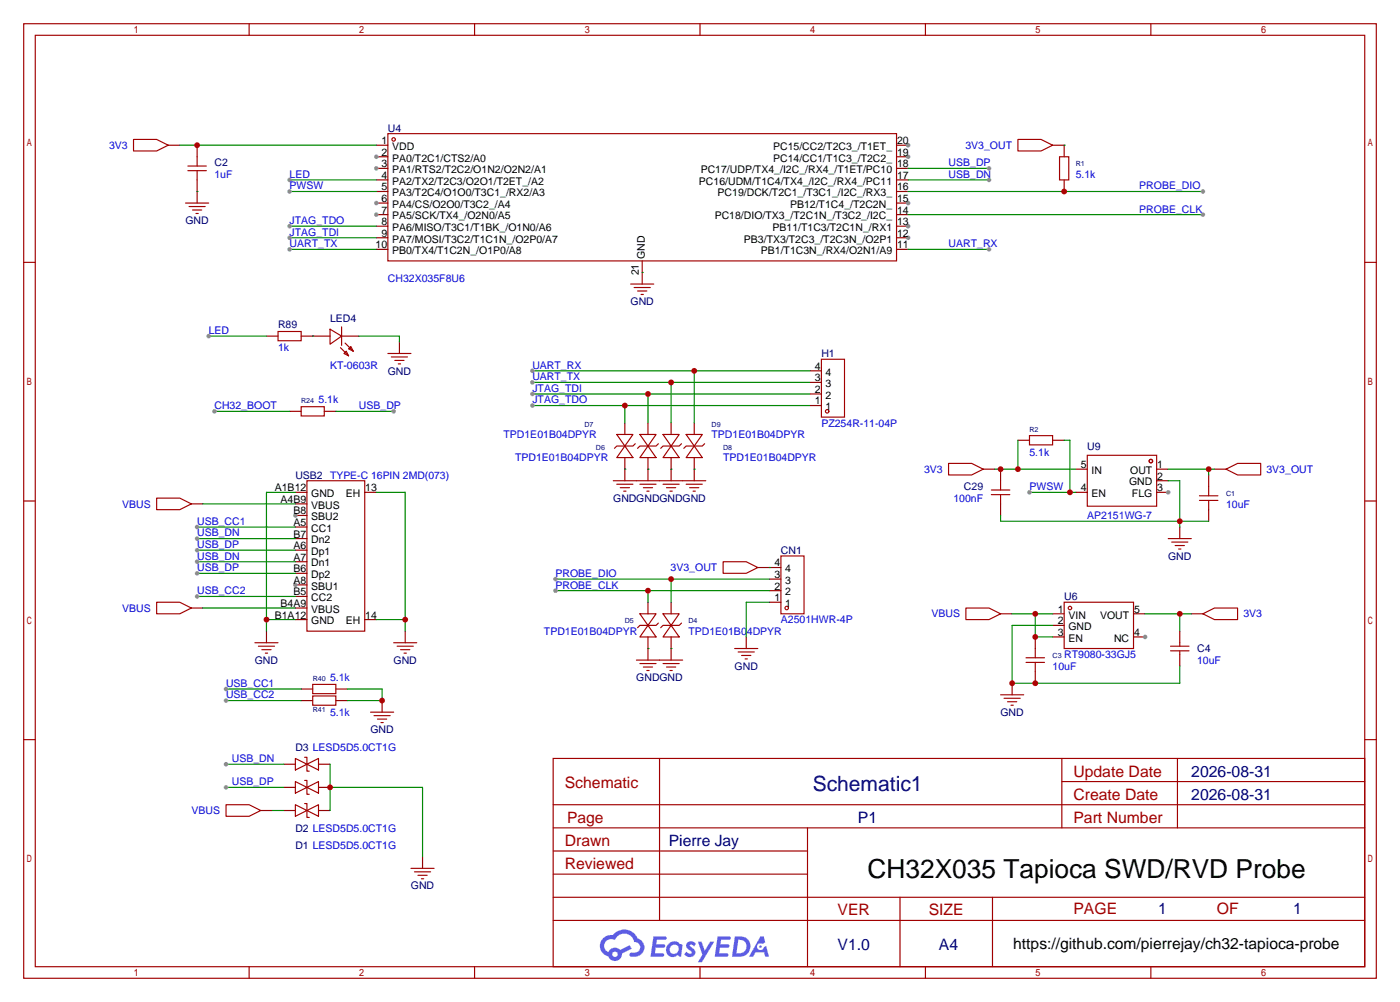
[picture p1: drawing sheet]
<svg xmlns="http://www.w3.org/2000/svg" width="308mm" height="220mm" viewBox="0 0 308 220" stroke-linecap="round" stroke-linejoin="round" font-family="sans-serif">
<g fill="none" stroke="#a10000" stroke-width=".25">
<path d="M5.2 5.2h297.2v209.6h-297.2zM7.7 7.7h292.1v204.5h-292.1zM54.7 5.2v2.5M104.3 5.2v2.5M153.8 5.2v2.5M203.3 5.2v2.5M252.9 5.2v2.5M5.2 57.6h2.5M299.8 57.6h2.6M5.2 110h2.5M299.8 110h2.6M5.2 162.4h2.5"/>
<path d="M121.5 166.5h178.3v45.7h-178.3zM121.5 176.7h178.3M144.9 166.5v35.6M233.3 166.5v15.2M233.3 171.6h66.5M258.7 166.5v15.2M299.8 162.4h2.6M121.5 186.8h55.9M121.5 181.7h178.3M121.5 197h178.3M121.5 191.9h55.9M177.4 181.7v30.5"/>
<path d="M197.7 197v15.2M218.1 197v15.2M54.7 212.2v2.6M104.3 212.2v2.6M121.5 202.1h178.3M153.8 212.2v2.6M203.3 212.2v2.6M252.9 212.2v2.6"/>
</g>
<g fill="#5487ff">
<path d="M151.1 206.9a1.3 1.3 0 0 1 1.8 .3l-.4 .6a.54 .54 0 0 0-.9-.2l.1 .2a1.28 1.28 0 0 1 .8 2 1.53 1.53 0 0 1-2.2-.3l.5-.6 .8 .5a.31 .31 0 0 0 .4-.3 .31 .31 0 0 0-.3-.4 1.12 1.12 0 0 1-.6-1.8z"/>
<path d="M153.3 206.7h.9l.6 2 1.2-2h.9l-2.7 4.5h-.9l1-1.6z"/>
<path d="M143.6 205.5h2.2a.46 .46 0 0 1 .5 .1 .46 .46 0 0 1 .1 .5l-.3 .2h-1.8l-.1 1h1.6a.4 .4 0 0 1 .4 .4 .4 .4 0 0 1-.4 .4h-1.7l-.2 1.2 1.4-.1a.46 .46 0 0 1 .5 .1 .46 .46 0 0 1 .1 .5l-.4 .2h-2.6z"/>
<path d="M157.7 205.5h2.2a.47 .47 0 0 1 .5 .1 .47 .47 0 0 1 .1 .5l-.3 .2h-1.8l-.1 1h1.6a.4 .4 0 0 1 .4 .4 .4 .4 0 0 1-.4 .4h-1.7l-.2 1.1h1.4a.46 .46 0 0 1 .5 .1 .46 .46 0 0 1 .1 .5l-.3 .2h-2.7z"/>
<path d="M167.1 205.6h.7l.3 1.3-.6 .3a.75 .75 0 0 0-1.1 .3 .75 .75 0 0 0 .5 1.1 .75 .75 0 0 0 .9-.7l.5-.3 .7 2.4h-.9l-.2-.9h-1.9l-.5 .9h-1z"/>
<path d="M161.5 205.6l-.7 4.4h1.5a2.27 2.27 0 0 0 2.6-2.3 2.27 2.27 0 0 0-2.7-2.1zM162.2 206.3a1.5 1.5 0 0 1 1.8 1.6 1.5 1.5 0 0 1-1.9 1.3h-.3z"/>
<path d="M146.9 207.2a1.6 1.6 0 0 0-.3 2.3 1.6 1.6 0 0 0 2.3 .2l.8 .3 .3-2.4-.2-.3-.5-.1a1.58 1.58 0 0 0-2.4 0zM147.5 207.7a.98 .98 0 0 1 1.6 .4 .98 .98 0 0 1-1.1 1.3 .94 .94 0 0 1-.9-.7 .94 .94 0 0 1 .4-1z"/>
<path d="M132.5 206a2.37 2.37 0 0 0 1.2 4 1.54 1.54 0 0 0 1.7 1 1.54 1.54 0 0 0 1.2-1.6l2.2-1.1-.5-.8-2 1a1.57 1.57 0 0 0-2.6 .5 1.5 1.5 0 0 1-.8-2.1 1.5 1.5 0 0 1 2.2-.5 2.23 2.23 0 0 1 2.3-1.4 2.23 2.23 0 0 1 2 1.8 1.16 1.16 0 0 1 1.2 1.1 1.16 1.16 0 0 1-1.1 1.2h-.7a.47 .47 0 0 0-.5 .4 .47 .47 0 0 0 .4 .5 2.17 2.17 0 0 0 2.5-.9 2.17 2.17 0 0 0-.3-2.7l-.8-.4a3.2 3.2 0 0 0-5.5-.7l-1.1 .1zM134.5 209.5a.6 .6 0 0 1 1.2 0 .6 .6 0 0 1-1.2 0z"/>
<circle cx="167.1" cy="207.8" r=".28"/>
</g>
<path d="M37 31.9h2.5M82.7 31.9h2.5M82.7 34.4h2.5" fill="none" stroke="#870000" stroke-width=".25"/>
<g fill="none" stroke="#a10000" stroke-width=".25">
<path d="M29.3 30.6h5.1l2.6 1.3-2.6 1.2h-5.1zM85.2 29.3h111.8v28h-111.8z"/>
<circle cx="86.5" cy="30.6" r=".38"/>
</g>
<circle cx="82.7" cy="34.4" r=".51" fill="#999"/>
<path d="M82.7 37h2.5" fill="none" stroke="#870000" stroke-width=".25"/>
<circle cx="82.7" cy="37" r=".51" fill="#999"/>
<path d="M82.7 39.5h2.5M82.7 42h2.5M82.7 44.6h2.5" fill="none" stroke="#870000" stroke-width=".25"/>
<circle cx="82.7" cy="44.6" r=".51" fill="#999"/>
<path d="M82.7 47.1h2.5" fill="none" stroke="#870000" stroke-width=".25"/>
<circle cx="82.7" cy="47.1" r=".51" fill="#999"/>
<path d="M82.7 49.7h2.5M82.7 52.2h2.5M82.7 54.7h2.5M197 52.2h2.5M197 54.7h2.5" fill="none" stroke="#870000" stroke-width=".25"/>
<circle cx="199.5" cy="52.2" r=".51" fill="#999"/>
<path d="M197 49.7h2.5" fill="none" stroke="#870000" stroke-width=".25"/>
<circle cx="199.5" cy="49.7" r=".51" fill="#999"/>
<path d="M197 47.1h2.5M197 44.6h2.5" fill="none" stroke="#870000" stroke-width=".25"/>
<circle cx="199.5" cy="44.6" r=".51" fill="#999"/>
<path d="M197 39.5h2.5M197 37h2.5M197 34.4h2.5M197 42h2.5" fill="none" stroke="#870000" stroke-width=".25"/>
<circle cx="199.5" cy="34.4" r=".51" fill="#999"/>
<path d="M197 31.9h2.5" fill="none" stroke="#870000" stroke-width=".25"/>
<circle cx="199.5" cy="31.9" r=".51" fill="#999"/>
<g fill="none" stroke="#870000" stroke-width=".25">
<path d="M43.3 42v2.6M141.1 57.3v2.5M63.6 90.3h2.6M71.2 90.3h2.6M223.6 96.6h2.6M231.3 96.6h2.5M42 110.6h2.6M64.9 110.6h2.5M64.9 108.1h2.5M64.9 113.2h2.5M42 133.5h2.6M219.8 134.7h2.6"/>
<path d="M261.7 134.7h2.6M66.2 153.8h2.5M66.2 151.3h2.5M73.8 153.8h2.5M73.8 151.3h2.5M222.4 150v2.5"/>
</g>
<g fill="none" stroke="#a10000" stroke-width=".25">
<path d="M40.8 44.6h5M41.5 45.3h3.6M42.3 46.1h2M43.1 46.9h.5M66.2 89.3h5v2h-5zM226.2 95.6h5.1v2.1h-5.1zM34.4 109.3h5.1l2.5 1.3-2.5 1.3h-5.1zM67.4 105.5h12.7v33.1h-12.7zM34.4 132.2h5.1l2.5 1.3-2.5 1.2h-5.1zM212.2 133.5h5.1l2.5 1.2-2.5 1.3h-5.1zM264.3 134.7l2.5-1.2h5.1v2.5h-5.1zM68.7 152.8h5.1v2h-5.1z"/>
<path d="M68.7 150.2h5.1v2.1h-5.1zM219.8 152.5h5.1M220.6 153.3h3.6M221.4 154.1h2M222.1 154.8h.5"/>
</g>
<circle cx="64.9" cy="113.2" r=".51" fill="#999"/>
<path d="M64.9 115.7h2.5M64.9 118.2h2.5M64.9 120.8h2.5M64.9 123.3h2.5M64.9 125.9h2.5M64.9 128.4h2.5" fill="none" stroke="#870000" stroke-width=".25"/>
<circle cx="64.9" cy="128.4" r=".51" fill="#999"/>
<path d="M80.1 108.1h2.6M64.9 130.9h2.5M64.9 133.5h2.5M64.9 136h2.5M80.1 136h2.6M231.3 134.7h2.5M231.3 137.3h2.5M231.3 139.8h2.5M249 139.8h2.6" fill="none" stroke="#870000" stroke-width=".25"/>
<g fill="none" stroke="#a10000" stroke-width=".25">
<path d="M233.8 132.2h15.2v10.2h-15.2z"/>
<circle cx="235.1" cy="133.5" r=".38"/>
</g>
<circle cx="251.6" cy="139.8" r=".51" fill="#999"/>
<g fill="none" stroke="#870000" stroke-width=".25">
<path d="M43.3 31.9v2.5M43.3 39.5v2.5M231.3 31.9h2.5v2.5M233.8 39.5v2.5M141.1 59.8v2.6M58.5 73.8h2.6M66.2 73.8h6.3M75.1 73.8h3.8M87.8 75.1v2.5M137.3 92.8v2.6M142.4 92.8v2.6M147.4 92.8v2.6"/>
<path d="M152.5 92.8v2.6M177.9 89h2.6M177.9 86.5h2.6M177.9 83.9h2.6M177.9 81.4h2.6M137.3 100.5v5M142.4 100.5v5M147.4 100.5v5M152.5 100.5v5M254.1 103h2.6M254.1 105.5h2.6M254.1 108.1h2.6"/>
<path d="M259.2 115.7v2.5M265.6 104.3v2.5M265.6 111.9v2.5M58.5 138.6v2.5M89 138.6v2.5M142.4 132.2v2.5M142.4 139.8v5.1M147.4 132.2v2.5M147.4 139.8v5.1M164 139.8v2.6M166.5 124.6h5.1M169 132.2h2.6"/>
<path d="M169 129.7h2.6M169 127.1h2.6M227.5 139.8v2.6M249 134.7h2.6M83.9 153.8v2.5M227.5 147.4v2.6M57.3 177.9h2.5M62.4 177.9h2.5M62.4 172.8h2.5M62.4 167.8h2.5M70 177.9h2.5M70 172.8h2.5"/>
<path d="M70 167.8h2.5M92.8 188.1v2.5"/>
</g>
<g fill="none" stroke="#a10000" stroke-width=".25">
<path d="M41.3 37.5h4M41.3 36.4h4M43.3 34.4v2M43.3 37.5v2M223.6 30.6h5.1l2.6 1.3-2.6 1.2h-5.1zM232.8 34.4h2v5.1h-2zM61.1 72.8h5.1v2h-5.1zM72.5 72.3l2.6 1.5-2.6 1.8zM74.8 76.3l1.8 1.8M75.1 71.8v4M75.6 77.6l.5-.5 .5 1zM75.8 75.3l1.8 1.8"/>
<path d="M76.6 76.6l.5-.5 .5 1zM85.2 77.6h5.1M86 78.4h3.5M86.7 79.1h2.1M87.5 79.9h.5M138.6 62.4h5M139.3 63.1h3.6M140.1 63.9h2M140.8 64.6h.6M180.5 78.9h5v12.7h-5zM135.5 95.4h3.6l-1.8 2.5zM137.3 97.9l1.8 2.6h-3.6z"/>
<path d="M139.6 97.4l-.5 .5h-3.6l-.5 .5M140.6 95.4h3.5l-1.7 2.5zM142.4 97.9l1.7 2.6h-3.5zM144.7 97.4l-.6 .5h-3.5l-.5 .5M145.7 95.4h3.5l-1.8 2.5zM147.4 97.9l1.8 2.6h-3.5zM149.7 97.4l-.5 .5h-3.5l-.5 .5M150.7 95.4h3.6l-1.8 2.5zM152.5 97.9l1.8 2.6h-3.6zM154.8 97.4l-.5 .5h-3.6l-.5 .5M238.9 99.9h15.2v11.2h-15.2zM134.7 105.5h20.4"/>
<path d="M135.5 106.3h3.6M136.3 107.1h2M137 107.8h.5M140.6 106.3h3.5M141.4 107.1h2M142.1 107.8h.5M145.7 106.3h3.5M146.4 107.1h2.1M147.2 107.8h.5M150.7 106.3h3.6M151.5 107.1h2M152.3 107.8h.5"/>
<path d="M256.7 118.2h5M257.4 119h3.6M258.2 119.8h2M263.5 109.9h4.1M263.5 108.8h4.1M265.6 106.8v2M265.6 109.9v2M140.6 134.7h3.5l-1.7 2.6zM142.4 137.3l1.7 2.5h-3.5zM144.7 136.8l-.6 .5h-3.5l-.5 .5M145.7 134.7h3.5l-1.8 2.6zM147.4 137.3l1.8 2.5h-3.5z"/>
<path d="M149.7 136.8l-.5 .5h-3.5l-.5 .5M158.9 123.3h5.1l2.5 1.3-2.5 1.3h-5.1zM171.6 122h5.1v12.7h-5.1zM259 120.5h.5M56 141.1h5.1M56.8 141.9h3.5M57.5 142.6h2.1M58.3 143.4h.5M81.4 156.3h5.1M82.2 157.1h3.5M82.9 157.9h2.1M83.7 158.6h.5"/>
<path d="M86.5 141.1h5.1M87.2 141.9h3.6M88 142.6h2M88.8 143.4h.5M139.8 144.9h10.2M140.6 145.7h3.5M141.4 146.4h2M142.1 147.2h.5M145.7 145.7h3.5M146.4 146.4h2.1M147.2 147.2h.5M161.4 142.4h5.1"/>
<path d="M162.2 143.1h3.5M162.9 143.9h2.1M163.7 144.7h.5M225.4 145.4h4.1M225.4 144.4h4.1M227.5 142.4v2M227.5 145.4v2M49.7 176.7h5l2.6 1.2-2.6 1.3h-5zM64.9 176.7l2.5 1.2-2.5 1.3zM64.9 171.6l2.5 1.2-2.5 1.3zM64.9 166.5l2.5 1.3-2.5 1.2zM66.9 176.4h.5v3.1h.5"/>
<path d="M66.9 171.3h.5v3.1h.5M66.9 166.2h.5v3.1h.5M67.4 177.9l2.6-1.2v2.5zM67.4 172.8l2.6-1.2v2.5zM67.4 167.8l2.6-1.3v2.5zM90.3 190.6h5.1M91.1 191.4h3.5M91.8 192.2h2.1M92.6 192.9h.5"/>
<circle cx="181.7" cy="90.3" r=".38"/>
<circle cx="252.9" cy="101.2" r=".38"/>
<circle cx="172.8" cy="133.5" r=".38"/>
</g>
<circle cx="256.7" cy="108.1" r=".51" fill="#999"/>
<path d="M216 103h2.6M219.8 103v2.5M219.8 110.6v2.6M236.3 108.1h2.6M236.3 103h2.6M266.8 103h2.6" fill="none" stroke="#870000" stroke-width=".25"/>
<path d="M208.4 101.7h5.1l2.5 1.3-2.5 1.3h-5.1zM217.8 107.6h4.1M217.8 108.6h4.1M219.8 105.5v2.1M219.8 108.6v2M269.4 103l2.5-1.3h5.1v2.6h-5.1z" fill="none" stroke="#a10000" stroke-width=".25"/>
<path d="M47.1 90.3h16.5" fill="none" stroke="#008700" stroke-width=".25"/>
<circle cx="47.1" cy="90.3" r=".51" fill="#999"/>
<path d="M73.8 90.3h12.7" fill="none" stroke="#008700" stroke-width=".25"/>
<circle cx="86.5" cy="90.3" r=".51" fill="#999"/>
<path d="M39.5 31.9h43.2" fill="none" stroke="#008700" stroke-width=".25"/>
<circle cx="43.3" cy="31.9" r=".63" fill="#c00"/>
<path d="M199.5 39.5h17.8" fill="none" stroke="#008700" stroke-width=".25"/>
<circle cx="217.3" cy="39.5" r=".51" fill="#999"/>
<path d="M199.5 37h17.8" fill="none" stroke="#008700" stroke-width=".25"/>
<circle cx="217.3" cy="37" r=".51" fill="#999"/>
<path d="M43.3 125.9h21.6" fill="none" stroke="#008700" stroke-width=".25"/>
<circle cx="43.3" cy="125.9" r=".51" fill="#999"/>
<path d="M43.3 118.2h21.6" fill="none" stroke="#008700" stroke-width=".25"/>
<circle cx="43.3" cy="118.2" r=".51" fill="#999"/>
<path d="M43.3 115.7h21.6" fill="none" stroke="#008700" stroke-width=".25"/>
<circle cx="43.3" cy="115.7" r=".51" fill="#999"/>
<path d="M43.3 130.9h21.6" fill="none" stroke="#008700" stroke-width=".25"/>
<circle cx="43.3" cy="130.9" r=".51" fill="#999"/>
<path d="M43.3 120.8h21.6M44.6 133.5h20.3" fill="none" stroke="#008700" stroke-width=".25"/>
<circle cx="43.3" cy="120.8" r=".51" fill="#999"/>
<path d="M43.3 123.3h21.6" fill="none" stroke="#008700" stroke-width=".25"/>
<circle cx="43.3" cy="123.3" r=".51" fill="#999"/>
<path d="M44.6 110.6h20.3M76.3 151.3h7.6v2.5h-7.6" fill="none" stroke="#008700" stroke-width=".25"/>
<circle cx="83.9" cy="153.8" r=".63" fill="#c00"/>
<path d="M49.7 153.8h16.5" fill="none" stroke="#008700" stroke-width=".25"/>
<circle cx="49.7" cy="153.8" r=".51" fill="#999"/>
<path d="M49.7 151.3h16.5" fill="none" stroke="#008700" stroke-width=".25"/>
<circle cx="49.7" cy="151.3" r=".51" fill="#999"/>
<path d="M251.6 134.7h10.1M259.2 134.7v3.9" fill="none" stroke="#008700" stroke-width=".25"/>
<circle cx="259.2" cy="134.7" r=".63" fill="#c00"/>
<path d="M222.4 134.7h8.9M227.5 134.7v5.1h3.8" fill="none" stroke="#008700" stroke-width=".25"/>
<g fill="#c00">
<circle cx="227.5" cy="139.8" r=".63"/>
<circle cx="227.5" cy="134.7" r=".63"/>
</g>
<path d="M231.3 137.3h-8.9v12.7h36.8v-3.8" fill="none" stroke="#008700" stroke-width=".25"/>
<g fill="#c00">
<circle cx="227.5" cy="150" r=".63"/>
<circle cx="222.4" cy="150" r=".63"/>
</g>
<path d="M141.1 59.8h.1M199.5 47.1h64.8" fill="none" stroke="#008700" stroke-width=".25"/>
<circle cx="264.3" cy="47.1" r=".51" fill="#999"/>
<path d="M63.6 39.5h19.1" fill="none" stroke="#008700" stroke-width=".25"/>
<circle cx="63.6" cy="39.5" r=".51" fill="#999"/>
<path d="M199.5 42h64.8" fill="none" stroke="#008700" stroke-width=".25"/>
<circle cx="233.8" cy="42" r=".63" fill="#c00"/>
<circle cx="264.3" cy="42" r=".51" fill="#999"/>
<path d="M49.7 167.8h12.7" fill="none" stroke="#008700" stroke-width=".25"/>
<circle cx="49.7" cy="167.8" r=".51" fill="#999"/>
<path d="M49.7 172.8h12.7" fill="none" stroke="#008700" stroke-width=".25"/>
<circle cx="49.7" cy="172.8" r=".51" fill="#999"/>
<path d="M59.8 177.9h2.6M72.5 167.8v10.1M72.5 172.8h20.3v15.3" fill="none" stroke="#008700" stroke-width=".25"/>
<circle cx="72.5" cy="172.8" r=".63" fill="#c00"/>
<path d="M43.3 42h.1M45.8 73.8h12.7M78.9 73.8h8.9v1.3M142.4 142.4h.1M147.4 142.4h.1" fill="none" stroke="#008700" stroke-width=".25"/>
<circle cx="45.8" cy="73.8" r=".51" fill="#999"/>
<path d="M68.7 73.8h.1M82.7 108.1h6.3v30.5M82.7 136h6.3" fill="none" stroke="#008700" stroke-width=".25"/>
<circle cx="89" cy="136" r=".63" fill="#c00"/>
<path d="M64.9 108.1h-6.4v30.5M58.5 136h6.4" fill="none" stroke="#008700" stroke-width=".25"/>
<circle cx="58.5" cy="136" r=".63" fill="#c00"/>
<path d="M63.6 49.7h19.1" fill="none" stroke="#008700" stroke-width=".25"/>
<circle cx="63.6" cy="49.7" r=".51" fill="#999"/>
<path d="M63.6 52.2h19.1" fill="none" stroke="#008700" stroke-width=".25"/>
<circle cx="63.6" cy="52.2" r=".51" fill="#999"/>
<path d="M63.6 54.7h19.1" fill="none" stroke="#008700" stroke-width=".25"/>
<circle cx="63.6" cy="54.7" r=".51" fill="#999"/>
<path d="M199.5 54.7h17.8" fill="none" stroke="#008700" stroke-width=".25"/>
<circle cx="217.3" cy="54.7" r=".51" fill="#999"/>
<path d="M122 129.7h47M142.4 129.7v2.5" fill="none" stroke="#008700" stroke-width=".25"/>
<circle cx="142.4" cy="129.7" r=".63" fill="#c00"/>
<circle cx="122" cy="129.7" r=".51" fill="#999"/>
<path d="M122 127.1h47M147.4 127.1v5.1" fill="none" stroke="#008700" stroke-width=".25"/>
<circle cx="147.4" cy="127.1" r=".63" fill="#c00"/>
<circle cx="122" cy="127.1" r=".51" fill="#999"/>
<path d="M117 81.4h60.9M152.5 81.4v11.4M169 124.6h.1M169 132.2h-5v7.6" fill="none" stroke="#008700" stroke-width=".25"/>
<circle cx="152.5" cy="81.4" r=".63" fill="#c00"/>
<circle cx="117" cy="81.4" r=".51" fill="#999"/>
<path d="M117 83.9h60.9M147.4 83.9v8.9" fill="none" stroke="#008700" stroke-width=".25"/>
<circle cx="147.4" cy="83.9" r=".63" fill="#c00"/>
<circle cx="117" cy="83.9" r=".51" fill="#999"/>
<path d="M117 86.5h60.9M142.4 86.5v6.3" fill="none" stroke="#008700" stroke-width=".25"/>
<circle cx="142.4" cy="86.5" r=".63" fill="#c00"/>
<circle cx="117" cy="86.5" r=".51" fill="#999"/>
<path d="M117 89h60.9M137.3 89v3.8" fill="none" stroke="#008700" stroke-width=".25"/>
<circle cx="137.3" cy="89" r=".63" fill="#c00"/>
<circle cx="117" cy="89" r=".51" fill="#999"/>
<path d="M137.3 103h.1M142.4 103h.1M147.4 103h.1M152.5 103h.1M219.8 113.2v1.2h45.8M256.7 105.5h2.5v10.2" fill="none" stroke="#008700" stroke-width=".25"/>
<circle cx="259.2" cy="114.4" r=".63" fill="#c00"/>
<path d="M256.7 103h10.1M265.6 103v1.3" fill="none" stroke="#008700" stroke-width=".25"/>
<circle cx="265.6" cy="103" r=".63" fill="#c00"/>
<path d="M223.6 96.6v6.4M218.6 103h17.7" fill="none" stroke="#008700" stroke-width=".25"/>
<g fill="#c00">
<circle cx="219.8" cy="103" r=".63"/>
<circle cx="223.6" cy="103" r=".63"/>
</g>
<path d="M63.6 42h19.1" fill="none" stroke="#008700" stroke-width=".25"/>
<circle cx="63.6" cy="42" r=".51" fill="#999"/>
<path d="M233.8 96.6h1.3v11.5M226.2 108.1h10.1" fill="none" stroke="#008700" stroke-width=".25"/>
<circle cx="235.1" cy="108.1" r=".63" fill="#c00"/>
<circle cx="226.2" cy="108.1" r=".51" fill="#999"/>
<path d="M257.2 142.9h4M257.2 141.9h4M259.2 141.1v.8M259.2 142.9v.7" fill="none" stroke="#a10000" stroke-width=".25"/>
<path d="M259.2 138.6v2.5M259.2 143.6v2.6" fill="none" stroke="#870000" stroke-width=".25"/>
<path d="M233.8 31.9h.1" fill="none" stroke="#008700" stroke-width=".25"/>
<text font-size="5.8" x="190.6" y="192.7">CH32X035 Tapioca SWD/RVD Probe</text>
<text font-size="4.6" fill="#000080" x="178.6" y="173.7">Schematic1</text>
<g font-size="3.5" fill="#a00000">
<text x="124.1" y="173">Schematic</text>
<text x="235.8" y="170.5">Update Date</text>
<text x="235.8" y="175.6">Create Date</text>
<text x="124.1" y="185.7">Drawn</text>
<text x="235.8" y="180.6">Part Number</text>
<text x="124.1" y="190.8">Reviewed</text>
<text x="184" y="201">VER</text>
<text x="204.1" y="201">SIZE</text>
<text x="235.8" y="200.7">PAGE</text>
<text x="267.3" y="200.7">OF</text>
</g>
<g font-size="3.5" fill="#000080">
<text x="261.7" y="170.5">2026-08-31</text>
<text x="261.7" y="175.6">2026-08-31</text>
<text x="188.5" y="180.6">P1</text>
<text x="254.4" y="200.7">1</text>
<text x="284.2" y="200.7">1</text>
<text x="184" y="208.6">V1.0</text>
<text x="206.3" y="208.6">A4</text>
</g>
<text font-size="3.4" fill="#a00000" x="124.6" y="180.6">Page</text>
<text font-size="3.4" fill="#000080" x="146.9" y="185.7">Pierre Jay</text>
<text font-size="3.4" x="222.6" y="208.4">https://github.com/pierrejay/ch32-tapioca-probe</text>
<g font-size="2.3" fill="#000080">
<text x="85.2" y="28.9">U4</text>
<text x="47.1" y="36.5">C2</text>
<text x="40.7" y="49.2">GND</text>
<text x="72.5" y="70.8">LED4</text>
<text x="138.5" y="67">GND</text>
<text x="61.1" y="72.1">R89</text>
<text x="85.2" y="82.2">GND</text>
<text x="180.5" y="78.4">H1</text>
<text x="238.9" y="98.7">U9</text>
<text x="64.9" y="105.1">USB2 TYPE-C 16PIN 2MD(073)</text>
<text x="211.8" y="107.6">C29</text>
<text x="134.7" y="110.2">GNDGNDGNDGND</text>
<text x="171.6" y="121.6">CN1</text>
<text x="256.6" y="122.9">GND</text>
<text x="233.8" y="131.7">U6</text>
<text x="263" y="143.2">C4</text>
<text x="56" y="145.7">GND</text>
<text x="86.5" y="145.7">GND</text>
<text x="139.8" y="149.5">GNDGND</text>
<text x="161.4" y="147">GND</text>
<text x="81.4" y="161">GND</text>
<text x="219.8" y="157.1">GND</text>
<text x="64.9" y="164.8">D3 LESD5D5.0CT1G</text>
<text x="64.9" y="182.5">D2 LESD5D5.0CT1G</text>
<text x="64.9" y="186.4">D1 LESD5D5.0CT1G</text>
<text x="90.3" y="195.2">GND</text>
</g>
<g font-size="2.3" fill="#00f">
<text x="24" y="32.7">3V3</text>
<text x="212.1" y="32.7">3V3_OUT</text>
<text x="47.1" y="39">1uF</text>
<text x="63.6" y="39">LED</text>
<text x="63.6" y="41.6">PWSW</text>
<text x="208.4" y="39">USB_DN</text>
<text x="208.4" y="36.5">USB_DP</text>
<text x="236.3" y="39">5.1k</text>
<text x="250.3" y="41.6">PROBE_DIO</text>
<text x="250.3" y="46.7">PROBE_CLK</text>
<text x="63.6" y="49.2">JTAG_TDO</text>
<text x="63.6" y="51.7">JTAG_TDI</text>
<text x="63.6" y="54.3">UART_TX</text>
<text x="208.4" y="54.3">UART_RX</text>
<text x="85.2" y="61.9">CH32X035F8U6</text>
<text x="45.8" y="73.3">LED</text>
<text x="61.1" y="77.1">1k</text>
<text x="72.5" y="80.9">KT-0603R</text>
<text x="117" y="80.9">UART_RX</text>
<text x="117" y="83.5">UART_TX</text>
<text x="47.1" y="89.8">CH32_BOOT</text>
<text x="70" y="88.6">5.1k</text>
<text x="78.9" y="89.8">USB_DP</text>
<text x="117" y="86">JTAG_TDI</text>
<text x="117" y="88.6">JTAG_TDO</text>
<text x="180.5" y="93.6">PZ254R-11-04P</text>
<text x="110.6" y="96.2">TPD1E01B04DPYR</text>
<text x="113.2" y="101.3">TPD1E01B04DPYR</text>
<text x="156.3" y="96.2">TPD1E01B04DPYR</text>
<text x="158.9" y="101.3">TPD1E01B04DPYR</text>
<text x="226.2" y="100">5.1k</text>
<text x="203" y="103.8">3V3</text>
<text x="226.2" y="107.6">PWSW</text>
<text x="278.3" y="103.8">3V3_OUT</text>
<text x="26.9" y="111.4">VBUS</text>
<text x="209.5" y="110.2">100nF</text>
<text x="238.9" y="114">AP2151WG-7</text>
<text x="269.4" y="111.4">10uF</text>
<text x="43.3" y="117.8">USB_DN</text>
<text x="43.3" y="115.2">USB_CC1</text>
<text x="43.3" y="125.4">USB_DP</text>
<text x="43.3" y="120.3">USB_DP</text>
<text x="43.3" y="122.9">USB_DN</text>
<text x="147.3" y="125.4">3V3_OUT</text>
<text x="43.3" y="130.5">USB_CC2</text>
<text x="122" y="129.2">PROBE_CLK</text>
<text x="122" y="126.7">PROBE_DIO</text>
<text x="26.9" y="134.3">VBUS</text>
<text x="171.6" y="136.8">A2501HWR-4P</text>
<text x="204.7" y="135.6">VBUS</text>
<text x="273.2" y="135.6">3V3</text>
<text x="119.5" y="139.4">TPD1E01B04DPYR</text>
<text x="151.3" y="139.4">TPD1E01B04DPYR</text>
<text x="72.5" y="149.5">5.1k</text>
<text x="231.3" y="147">10uF</text>
<text x="233.8" y="144.4">RT9080-33GJ5</text>
<text x="263" y="145.7">10uF</text>
<text x="49.7" y="153.3">USB_CC2</text>
<text x="49.7" y="150.8">USB_CC1</text>
<text x="72.5" y="157.1">5.1k</text>
<text x="50.9" y="167.3">USB_DN</text>
<text x="50.9" y="172.4">USB_DP</text>
<text x="42.1" y="178.7">VBUS</text>
</g>
<g font-size="2.3">
<text x="83.8" y="31.6">1</text>
<text x="83.8" y="34.2">2</text>
<text x="86.2" y="32.9">VDD</text>
<text x="86.2" y="35.5">PA0/T2C1/CTS2/A0</text>
<text x="169.9" y="35.5">PC14/CC1/T1C3_/T2C2_</text>
<text x="169.9" y="32.9">PC15/CC2/T2C3_/T1ET_</text>
<text x="197.1" y="34.2">19</text>
<text x="197.1" y="31.6">20</text>
<text x="83.8" y="36.7">3</text>
<text x="83.8" y="39.3">4</text>
<text x="83.8" y="41.8">5</text>
<text x="86.2" y="38">PA1/RTS2/T2C2/O1N2/O2N2/A1</text>
<text x="86.2" y="40.5">PA2/TX2/T2C3/O2O1/T2ET_/A2</text>
<text x="153.6" y="40.5">PC16/UDM/T1C4/TX4_/I2C_/RX4_/PC11</text>
<text x="153.9" y="38">PC17/UDP/TX4_/I2C_/RX4_/T1ET/PC10</text>
<text x="197.1" y="41.8">16</text>
<text x="197.1" y="39.3">17</text>
<text x="197.1" y="36.7">18</text>
<text x="83.8" y="44.3">6</text>
<text x="83.8" y="46.9">7</text>
<text x="86.2" y="43.1">PA3/T2C4/O1O0/T3C1_/RX2/A3</text>
<text x="86.2" y="45.6">PA4/CS/O2O0/T3C2_/A4</text>
<text x="157.7" y="43.1">PC19/DCK/T2C1_/T3C1_/I2C_/RX3_</text>
<text x="173.6" y="45.6">PB12/T1C4_/T2C2N_</text>
<text x="197.1" y="46.9">14</text>
<text x="197.1" y="44.3">15</text>
<text x="83.8" y="49.4">8</text>
<text x="83.8" y="52">9</text>
<text x="86.2" y="48.2">PA5/SCK/TX4_/O2N0/A5</text>
<text x="86.2" y="50.7">PA6/MISO/T3C1/T1BK_/O1N0/A6</text>
<text x="86.2" y="53.2">PA7/MOSI/T3C2/T1C1N_/O2P0/A7</text>
<text x="157" y="48.2">PC18/DIO/TX3_/T2C1N_/T3C2_/I2C_</text>
<text x="163.4" y="53.2">PB3/TX3/T2C3_/T2C3N_/O2P1</text>
<text x="169.7" y="50.7">PB11/T1C3/T2C1N_/RX1</text>
<text x="197.1" y="52">12</text>
<text x="197.1" y="49.4">13</text>
<text x="82.5" y="54.5">10</text>
<text x="86.2" y="55.8">PB0/TX4/T1C2N_/O1P0/A8</text>
<text x="141.7" y="56.8" transform="rotate(-90 141.7 56.8)">GND</text>
<text x="167.2" y="55.8">PB1/T1C3N_/RX4/O2N1/A9</text>
<text x="197.1" y="54.5">11</text>
<text x="140.4" y="60.5" transform="rotate(-90 140.4 60.5)">21</text>
<text x="179.1" y="83.7">3</text>
<text x="179.1" y="81.2">4</text>
<text x="181.4" y="82.4">4</text>
<text x="179.1" y="88.8">1</text>
<text x="179.1" y="86.3">2</text>
<text x="181.4" y="87.5">2</text>
<text x="181.4" y="85">3</text>
<text x="181.4" y="90.1">1</text>
<text x="60.4" y="107.8">A1B12</text>
<text x="80.3" y="107.8">13</text>
<text x="237.5" y="107.8">4</text>
<text x="237.5" y="102.8">5</text>
<text x="239.8" y="104">IN</text>
<text x="248.1" y="106.6">GND</text>
<text x="248.3" y="104">OUT</text>
<text x="254.3" y="102.8">1</text>
<text x="254.3" y="105.3">2</text>
<text x="254.3" y="107.8">3</text>
<text x="61.7" y="110.4">A4B9</text>
<text x="64.5" y="112.9">B8</text>
<text x="68.4" y="109.1">GND</text>
<text x="68.4" y="111.7">VBUS</text>
<text x="76" y="109.1">EH</text>
<text x="239.8" y="109.1">EN</text>
<text x="248.7" y="109.1">FLG</text>
<text x="64.5" y="115.5">A5</text>
<text x="64.5" y="118">B7</text>
<text x="68.4" y="114.2">SBU2</text>
<text x="68.4" y="116.7">CC1</text>
<text x="68.4" y="119.3">Dn2</text>
<text x="64.5" y="120.5">A6</text>
<text x="64.5" y="123.1">A7</text>
<text x="64.5" y="125.6">B6</text>
<text x="68.4" y="121.8">Dp1</text>
<text x="68.4" y="124.4">Dn1</text>
<text x="170.2" y="124.4">4</text>
<text x="172.5" y="125.6">4</text>
<text x="64.5" y="128.2">A8</text>
<text x="64.5" y="130.7">B5</text>
<text x="68.4" y="126.9">Dp2</text>
<text x="68.4" y="129.4">SBU1</text>
<text x="68.4" y="132">CC2</text>
<text x="170.2" y="132">1</text>
<text x="170.2" y="129.4">2</text>
<text x="170.2" y="126.9">3</text>
<text x="172.5" y="130.7">2</text>
<text x="172.5" y="128.2">3</text>
<text x="60.4" y="135.8">B1A12</text>
<text x="61.7" y="133.2">B4A9</text>
<text x="68.4" y="134.5">VBUS</text>
<text x="68.4" y="137.1">GND</text>
<text x="76" y="137.1">EH</text>
<text x="80.3" y="135.8">14</text>
<text x="172.5" y="133.2">1</text>
<text x="232.4" y="134.5">1</text>
<text x="232.4" y="137.1">2</text>
<text x="234.7" y="135.8">VIN</text>
<text x="241.7" y="135.8">VOUT</text>
<text x="249.2" y="134.5">5</text>
<text x="232.4" y="139.6">3</text>
<text x="234.7" y="138.3">GND</text>
<text x="234.7" y="140.9">EN</text>
<text x="244.8" y="140.9">NC</text>
<text x="249.2" y="139.6">4</text>
</g>
<g font-size="1.6" fill="#000080">
<text x="236.3" y="36.5">R1</text>
<text x="66.2" y="88.6">R24</text>
<text x="128.4" y="93.6">D7</text>
<text x="156.3" y="93.6">D9</text>
<text x="226.2" y="94.9">R2</text>
<text x="130.9" y="98.7">D6</text>
<text x="158.9" y="98.7">D8</text>
<text x="269.4" y="108.9">C1</text>
<text x="137.3" y="136.8">D5</text>
<text x="151.3" y="136.8">D4</text>
<text x="68.7" y="149.5">R40</text>
<text x="231.3" y="144.4">C3</text>
<text x="68.7" y="156.4">R41</text>
</g>
</svg>
